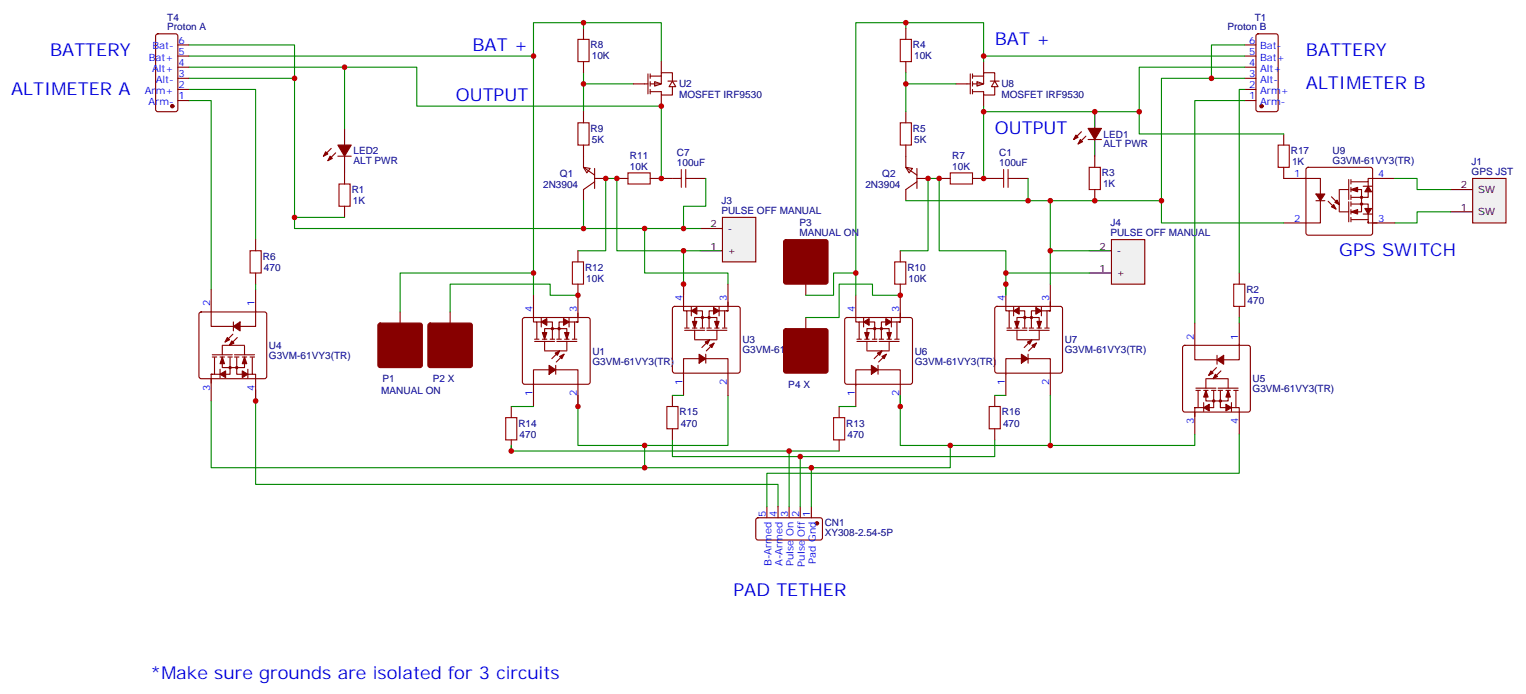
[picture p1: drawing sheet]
<svg xmlns="http://www.w3.org/2000/svg" width="484mm" height="220mm" viewBox="0 0 484 220" stroke-linecap="round" stroke-linejoin="round" font-family="sans-serif">
<path d="M183.4 12.5h3.6v7h-3.6zM183.4 38.9h3.6v7.1h-3.6zM107.6 58.3h3.5v7.1h-3.5zM199.3 54.8h7.1v3.5h-7.1zM213.4 56.6h2.9M216.3 53.8v5.6M217.7 56.6h2.8M217.7 53.8v5.6M79.4 79.5h3.5v7.1h-3.5zM181.7 83h3.5v7.1h-3.5zM160.5 132.4h3.5v7.1h-3.5zM211.7 128.9h3.5v7.1h-3.5z" fill="none" stroke="#a10000" stroke-width=".35"/>
<g fill="none" stroke="#870000" stroke-width=".35">
<path d="M49.6 10.9l.5-.2h5.6l.7 .5v23.5l-.4 .7h-5.9l-.7-.4v-23.6zM56.4 17.8h3.6M56.4 14.3h3.6M185.2 9v3.5M185.2 19.5v3.6M56.4 31.9h3.6M56.4 28.4h3.6M56.4 24.8h3.6M56.4 21.3h3.6M185.2 35.4v3.5M212 25.7h2.8M105.1 47.1l-2.4 2.4"/>
<path d="M106.5 48.5l-2.4 2.4M107.2 49.5h4.3M109.4 54.8v3.5M185.2 53.1l2.1 .3-1 1.4zM185.2 46v7.1l3.5 2.4M188.7 56.6h3.6M188.7 57.6l-3.5 2.5v3.5M188.7 53.4v6.4M195.8 56.6h3.5M206.4 56.6h7M220.5 56.6h3.5M81.1 76v3.5"/>
<path d="M109.4 65.4v3.5M183.4 79.5v3.5M81.1 86.6v3.5M183.4 90.1v3.5M162.3 128.9v3.5M162.3 139.5v3.5M213.4 125.4v3.5M213.4 136v3.5"/>
</g>
<g fill="none" stroke="#008700" stroke-width=".35">
<path d="M60 14.3h33.5v10.5h-33.5M60 17.8h109.3M185.2 7.2h-15.9v86.4M185.2 9v-1.8h24.7v12.3M60 21.3h49.4v19.4M60 31.9h7v60M60 28.4h21.1v47.6M109.4 21.3h22.9v12.4h77.6v22.9M185.2 23.1v3.5h15.9M185.2 26.6v8.8M183.4 79.5h8.9v-22.9h3.5v22.9h21.2v14.1M81.1 123.6v30h165.8v7.1"/>
<path d="M183.4 125.4v15.9h47.7v-15.9"/>
</g>
<path d="M109.4 40.7v5.3M109.4 49.5v5.3" fill="none" stroke="#000" stroke-width=".35"/>
<g fill="#870000" stroke="#870000" stroke-width=".35">
<path d="M107.2 46h4.3l-2.1 3.5z"/>
<path d="M104.8 49.5l.7 .7-1.4 .7z"/>
<path d="M103.4 48.1l.7 .7-1.4 .7z"/>
<circle cx="54.7" cy="33.7" r=".53"/>
</g>
<path d="M213.4 25.7l1.1 1.8h-2.1z" fill="#fff" stroke="#870000" stroke-width=".35"/>
<g fill="none" stroke="#870000" stroke-width=".35">
<path d="M209.9 19.5v3.6M201.1 26.6h4.6M205.7 23.4v6.4M206.4 24.1h3.5v-1h3.5v2.8M206.4 23.4v1.4M206.4 25.9v1.4M206.4 28.4v1.4M207.8 25.9l2.1 .7-2.1 .7zM209.9 24.1v2.5h-3.5M209.9 30.1v3.6M213.4 27.7v2.4h-3.5v-1h-3.5M314.3 25.7h2.8"/>
<path d="M63.4 99.1l.5-.2h20.1l.5 .2 .2 .5v19.8l-.3 .5-.4 .2h-20.1l-.5-.2-.3-.5v-19.8zM67 91.9v11.6h14.1v-4.9M81.1 91.9v7M169.3 93.6v8.5h1.1v5.3M183.4 93.6v8.5M213.7 97.4l.4-.2h20.1l.5 .2 .2 .5v19.7l-.2 .5-.5 .2h-20.1l-.5-.2-.2-.5v-19.7zM217 90.1v8.5h1v5.3M218 98.6h1.4M219.4 97.3v2.9M221.2 98.6h1.8v2.1h-2.5v3.2M226.5 98.6h-1.4v5.3M228.2 98.6h2.9h-.4"/>
<path d="M228.2 97.3v2.9M230 98.6v5.3M231.1 90.1v8.5M271.6 93.6v8.5h1.1v5.3M285.8 93.6v8.5M316 97.4l.4-.2h20.1l.5 .2 .3 .5v19.7l-.3 .5-.5 .2h-20.1l-.5-.2-.2-.5v-19.7zM319.3 90.1v8.5h1v5.3M320.3 98.6h1.4M321.7 97.3v2.9M323.5 98.6h1.8v2.1h-2.5v3.2M328.8 98.6h-1.4v5.3M330.6 98.6h2.8h-.4"/>
<path d="M330.6 97.3v2.9M332.3 98.6v5.3M333.4 90.1v8.5M67 118.7v8.4M67.4 118.7h-.4h2.8M67.4 112.5h6.3M67.4 113.2h1.4M68.1 113.4v5.3M69.8 117.1v2.8M69.8 113.2h1.5M70.6 113.4v3.2h4.5v-3.2M70.6 109.7v2.8"/>
<path d="M70.6 109.5h7M72.3 113.2h1.4M73 113.4v5.3h-1.4M73.9 106l-2.5 2.4M74.1 102.1v2.8M74.4 112.5h6.4M74.4 113.2h1.4M75.3 107l-2.5 2.5M76.9 113.2h1.4M77.6 113.4v3.2h-2.5v2.1h1.8M77.6 109.7v2.8M78.7 117.1v2.8"/>
<path d="M78.7 118.7h1.4M79.4 113.2h1.4M80.1 113.4v5.3h1v8.4M166 100.9l.5-.2h20.1l.5 .2 .2 .5v19.7l-.2 .5-.5 .2h-20.1l-.5-.2-.2-.5v-19.7zM169.7 108.3h6.3M169.7 107.6h1.4M170.4 102.1h1.4M171.8 100.9v2.8M172.2 107.6h1.4M172.9 108.3v2.8M172.9 111.3h7M173.6 102.1h1.7v2.1h-2.4v3.2"/>
<path d="M174.6 107.6h1.4M175.3 107.4v-3.2h4.6v3.2M176.4 115.9v2.8M176.7 108.3h6.4M176.7 107.6h1.5M177.6 111.3l-2.4 2.4M178.9 102.1h-1.5v5.3M179 112.3l-2.4 2.5M179.2 107.6h1.4M179.9 108.3v2.8M180.6 102.1h2.8h-.3M180.6 100.9v2.8"/>
<path d="M181.7 107.6h1.4M182.4 102.1v5.3M217 118.7v-5h14.1v11.7M217 118.3v7.1M217.3 104.7h6.4M217.3 104h1.4M219.8 104h1.4M220.5 104.7v2.9M220.5 107.7h7M222.2 104h1.5M223 103.9v-3.2h4.5v3.2M224 112.3v2.8"/>
<path d="M224.4 104.7h6.3M224.4 104h1.4M225.2 107.7l-2.4 2.5M226.7 108.8l-2.5 2.5M226.8 104h1.4M227.5 104.7v2.9M229.3 104h1.4M268.3 100.9l.5-.2h20.1l.5 .2 .2 .5v19.7l-.2 .5-.5 .2h-20.1l-.5-.2-.2-.5v-19.7zM272 108.3h6.3M272 107.6h1.4M272.7 102.1h1.4M274.1 100.9v2.8"/>
<path d="M274.5 107.6h1.4M275.2 111.3h7M275.2 108.3v2.8M275.9 102.1h1.7v2.1h-2.4v3.2M276.9 107.6h1.4M277.6 107.4v-3.2h4.6v3.2M278.7 115.9v2.8M279 108.3h6.4M279 107.6h1.5M279.9 111.3l-2.4 2.4M281.2 102.1h-1.4v5.3M281.3 112.3l-2.4 2.5"/>
<path d="M281.5 107.6h1.4M282.2 108.3v2.8M282.9 102.1h2.9h-.4M282.9 100.9v2.8M284 107.6h1.4M284.7 102.1v5.3M319.3 118.7v-5h14.1v11.7M319.3 118.3v7.1M319.6 104.7h6.4M319.6 104h1.4M322.1 104h1.4M322.8 107.7h7"/>
<path d="M322.8 104.7v2.9M324.6 104h1.4M325.3 103.9v-3.2h4.5v3.2M326.3 112.3v2.8M326.7 104.7h6.3M326.7 104h1.4M327.6 107.7l-2.5 2.5M329 108.8l-2.5 2.5M329.1 104h1.5M329.8 104.7v2.9M331.6 104h1.4M169.3 122.2v-4.9h14.1v11.6"/>
<path d="M169.3 121.8v7.1M271.6 122.2v-4.9h14.2v11.6M271.6 121.8v7.1"/>
<circle cx="73" cy="116.6" r=".35"/>
<circle cx="75.1" cy="116.6" r=".35"/>
<circle cx="175.3" cy="104.2" r=".35"/>
<circle cx="177.4" cy="104.2" r=".35"/>
<circle cx="223" cy="100.7" r=".35"/>
<circle cx="225.1" cy="100.7" r=".35"/>
<circle cx="277.6" cy="104.2" r=".35"/>
<circle cx="279.8" cy="104.2" r=".35"/>
<circle cx="325.3" cy="100.7" r=".35"/>
<circle cx="327.4" cy="100.7" r=".35"/>
</g>
<g fill="#870000" stroke="#870000" stroke-width=".35">
<path d="M226.5 97.5l1.7 1.1-1.7 1z"/>
<path d="M221.9 112.3l2.1 1.4-2.1 1.4z"/>
<path d="M225.2 109.5l1.5-.7-.7 1.4z"/>
<path d="M223.8 108.4l1.4-.7-.7 1.4z"/>
<path d="M219.8 101.9h1.4l-.7 2.1z"/>
<path d="M219.4 98.6l1.8-1.1v2.1z"/>
<path d="M226.8 101.9h1.4l-.7 2.1z"/>
<path d="M178.9 101l1.7 1.1-1.7 1.1z"/>
<path d="M174.3 115.9l2.1 1.4-2.1 1.4z"/>
<path d="M177.6 113l1.4-.7-.7 1.4z"/>
<path d="M176.2 112l1.4-.7-.7 1.4z"/>
<path d="M172.2 105.4h1.4l-.7 2.2z"/>
<path d="M171.8 102.1l1.8-1.1v2.2z"/>
<path d="M179.2 105.4h1.4l-.7 2.2z"/>
<path d="M69.8 118.7l1.8-1.1v2.1z"/>
<path d="M74.1 103.5l2.1-1.4v2.8z"/>
<path d="M72.1 107l.7 .7-1.4 .7z"/>
<path d="M73.6 108.1l.7 .7-1.5 .7z"/>
<path d="M77.6 113.2l.7 2.1h-1.4z"/>
<path d="M76.9 117.6l1.8 1.1-1.8 1z"/>
<path d="M70.6 113.2l.7 2.1h-1.5z"/>
<path d="M281.2 101l1.7 1.1-1.7 1.1z"/>
<path d="M276.6 115.9l2.1 1.4-2.1 1.4z"/>
<path d="M279.9 113l1.4-.7-.7 1.4z"/>
<path d="M278.5 112l1.4-.7-.7 1.4z"/>
<path d="M274.5 105.4h1.4l-.7 2.2z"/>
<path d="M274.1 102.1l1.8-1.1v2.2z"/>
<path d="M281.5 105.4h1.4l-.7 2.2z"/>
<path d="M328.8 97.5l1.8 1.1-1.8 1z"/>
<path d="M324.2 112.3l2.1 1.4-2.1 1.4z"/>
<path d="M327.6 109.5l1.4-.7-.7 1.4z"/>
<path d="M326.1 108.4l1.5-.7-.8 1.4z"/>
<path d="M322.1 101.9h1.4l-.7 2.1z"/>
<path d="M321.7 98.6l1.8-1.1v2.1z"/>
<path d="M329.1 101.9h1.5l-.8 2.1z"/>
</g>
<path d="M315.7 25.7l1.1 1.8h-2.1z" fill="#fff" stroke="#870000" stroke-width=".35"/>
<g fill="none" stroke="#870000" stroke-width=".35">
<path d="M287.5 9v3.5M287.5 19.5v3.6M312.2 19.5v3.6M395.1 17.8h3.5M395.1 14.3h3.5M398.9 10.9l.4-.2h5.7l.6 .5 .1 23.5-.5 .7h-5.9l-.6-.4-.1-23.6zM287.5 35.4v3.5M303.4 26.6h4.6M308 23.4v6.4M308.7 24.1h3.5v-1h3.5v2.8M308.7 23.4v1.4M308.7 25.9v1.4"/>
<path d="M308.7 28.4v1.4M310.1 25.9l2.1 .7-2.1 .7zM312.2 24.1v2.5h-3.5M312.2 30.1v3.6M315.7 27.7v2.4h-3.5v-1h-3.5M395.1 31.9h3.5M395.1 28.4h3.5M395.1 24.8h3.5M395.1 21.3h3.5M287.5 53.1l2.1 .3-1 1.4zM287.5 46v7.1l3.5 2.4M291 53.4v6.4"/>
<path d="M291 57.6l-3.5 2.5v3.5M291 56.6h3.6M298.1 56.6h3.5M308.7 56.6h7M322.8 56.6h3.5M343.3 41.8l-2.5 2.4M344.7 43.2l-2.5 2.4M345.4 44.2h4.2M347.5 49.5v3.6M407.5 53.1v3.5h7M407.5 42.5v3.5M414.2 56.6h4.9v14.1h-11.6"/>
<path d="M414.7 53.3l.5-.2h19.8l.5 .2 .2 .5v20.1l-.3 .5-.4 .2h-19.8l-.5-.3-.2-.4v-20.1zM428.1 56.9v6.4M428.8 56.9v1.4M428.8 59.4v1.4M432.7 59.1h2.8M434.3 57.6v1.5M442.7 56.6h-8.4v1h-5.3M285.8 79.5v3.5M347.5 60.1v3.5M417.7 63.6h2.8M421.6 63.8l2.4 2.5M422.6 62.4l2.5 2.5"/>
<path d="M425.1 60.1v7.1M425.3 60.1h2.8M425.3 67.2h2.8M428.1 64v6.3M428.8 61.9v1.4M428.8 64v1.4M428.8 66.5v1.4M428.8 68.9v1.4M429 62.6h3.2v4.6h-3.2M429 64.7h5.3v1.4M429 60.1h3.2v2.5h2.1v-1.8M429 69.6h5.3"/>
<path d="M432.7 67.9h2.8M434.3 67.9v2.8v-.4M434.3 70.7h8.4M285.8 90.1v3.5M393.3 86.6v3.5M393.3 97.2v3.5M375.6 109.7l.5-.2h20.1l.5 .2 .2 .5v19.8l-.3 .5-.4 .2h-20.1l-.5-.3-.2-.4v-19.8zM379.2 102.4v11.7h14.1v-5M386.1 116.6l-2.5 2.4M386.3 112.7v2.8M387.5 117.6l-2.4 2.5M393.3 102.4v7.1"/>
<path d="M266.3 128.9v3.5M266.3 139.5v3.5M315.7 125.4v3.5M315.7 136v3.5M379.2 129.3v8.4M379.6 129.3h-.4h2.9M379.6 123.1h6.3M379.6 123.8h1.4M380.3 124v5.3M382.1 127.7v2.8M382.1 123.8h1.4M382.8 124v3.1h4.5v-3.1"/>
<path d="M382.8 120.3v2.8M382.8 120.1h7M384.5 123.8h1.4M385.2 124v5.3h-1.4M386.6 123.1h6.4M386.6 123.8h1.5M389.1 123.8h1.4M389.8 124v3.1h-2.5v2.2h1.8M389.8 120.3v2.8M390.9 127.7v2.8M390.9 129.3h1.4M391.6 123.8h1.4"/>
<path d="M392.3 124v5.3h1v8.4M240.1 164.4l.5-.2h20l.5 .7-.1 5.9-.7 .4h-20l-.4-.7v-5.6zM243.4 160.7v3.5M246.9 160.7v3.5M250.5 160.7v3.5M254 160.7v3.5M257.5 160.7v3.5"/>
<circle cx="432.2" cy="64.7" r=".35"/>
<circle cx="432.2" cy="62.6" r=".35"/>
<circle cx="385.2" cy="127.1" r=".35"/>
<circle cx="387.4" cy="127.1" r=".35"/>
</g>
<g fill="none" stroke="#a10000" stroke-width=".35">
<path d="M285.8 12.5h3.5v7h-3.5zM285.8 38.9h3.5v7.1h-3.5zM301.6 54.8h7.1v3.5h-7.1zM315.7 56.6h2.9M318.6 53.8v5.6M320 56.6h2.8M320 53.8v5.6M345.7 53.1h3.5v7h-3.5zM405.7 46h3.5v7.1h-3.5zM284 83h3.5v7.1h-3.5zM391.6 90.1h3.5v7.1h-3.5zM264.6 132.4h3.5v7.1h-3.5z"/>
<path d="M314 128.9h3.5v7.1h-3.5z"/>
</g>
<path d="M347.5 35.4v5.3M347.5 44.2v5.3" fill="none" stroke="#000" stroke-width=".35"/>
<g fill="#870000" stroke="#870000" stroke-width=".35">
<path d="M345.4 40.7h4.2l-2.1 3.5z"/>
<path d="M342.9 44.2l.7 .7-1.4 .7z"/>
<path d="M341.5 42.8l.7 .7-1.4 .7z"/>
<path d="M382.1 129.3l1.7-1.1v2.1z"/>
<path d="M386.3 114.1l2.1-1.4v2.8z"/>
<path d="M384.4 117.6l.7 .7-1.5 .7z"/>
<path d="M385.8 118.7l.7 .7-1.4 .7z"/>
<path d="M389.8 123.8l.7 2.1h-1.4z"/>
<path d="M389.1 128.2l1.8 1.1-1.8 1z"/>
<path d="M382.8 123.8l.7 2.1h-1.4z"/>
<path d="M433.2 66.1h2.1l-1 1.8z"/>
<path d="M417.7 61.5h2.8l-1.4 2.1z"/>
<path d="M422.6 65.6l.7-.7 .7 1.4z"/>
<path d="M423.7 64.2l.7-.7 .7 1.4z"/>
<path d="M428.8 60.1l2.1-.7v1.4z"/>
<path d="M434.3 59.1l1 1.7h-2.1z"/>
<path d="M428.8 67.2l2.1-.7v1.4z"/>
<circle cx="400.4" cy="33.7" r=".53"/>
<circle cx="259.3" cy="165.9" r=".53"/>
</g>
<g fill="none" stroke="#008700" stroke-width=".35">
<path d="M287.5 9v-1.8h24.7v12.3M287.5 7.2h-15.9v86.4M312.2 17.8h82.9M395.1 14.3h-10.6v10.5h10.6M287.5 23.1v3.5h15.9M287.5 26.6v8.8M312.2 35.4v21.2M361.6 35.4v7.1h45.9M395.1 21.3h-33.5v14.1h-49.4v-1.7M395.1 28.4h-1.8v58.2M395.1 31.9h-15.9v70.5M285.8 79.5h8.8v-22.9h3.5v22.9h21.2v14.1"/>
<path d="M213.4 139.5v5.3h102.3v-5.3M285.8 125.4v15.9h47.6v-15.9M393.3 137.7v12.4h-149.9v10.6M162.3 141.3v1.7h104M204.6 141.3v7h52.9M250.5 143v17.7M254 144.8v15.9M301.6 141.3v7h-44.1v12.4"/>
</g>
<path d="M467.4 56.6h10.6v14.1h-10.6z" fill="#f0f0f0" stroke="#870000" stroke-width=".35"/>
<path d="M460.4 67.2h7M460.4 60.1h7" fill="none" stroke="#000" stroke-width=".35"/>
<path d="M384.5 24.8h-15.8v38.8h-42.4M326.3 56.6v7h-38.8M442.7 56.6h7.1v3.5h10.6M333.4 63.6v26.5M368.7 63.6v7.1h38.8M460.4 67.2h-10.6v3.5h-7.1M379.2 137.7v3.6h-45.8" fill="none" stroke="#008700" stroke-width=".35"/>
<path d="M229.3 68.9h10.6v14.1h-10.6z" fill="#f0f0f0" stroke="#870000" stroke-width=".35"/>
<path d="M222.2 79.5h7.1M222.2 72.5h7.1" fill="none" stroke="#000" stroke-width=".35"/>
<path d="M217 79.5h5.2" fill="none" stroke="#008700" stroke-width=".35"/>
<path d="M352.8 76h10.6v14.1h-10.6z" fill="#f0f0f0" stroke="#870000" stroke-width=".35"/>
<path d="M345.7 79.5h7.1M345.7 86.6h7.1" fill="none" stroke="#000" stroke-width=".35"/>
<g fill="none" stroke="#008700" stroke-width=".35">
<path d="M93.5 24.8v44.1h15.9M224 56.6v8.8h-7v7.1M93.5 68.9v3.6h91.7M185.2 63.6v8.9h37M204.6 72.5v14.1h26.5v3.5M333.4 79.5h12.3M81.1 90.1v1.8M169.3 86.6h-42.3v12.3M183.4 93.6h-8.8v-3.5h-31.7v8.8M271.6 86.6h-7v7h-8.8M285.8 93.6h-8.9v-3.5h-10.6v10.6h-10.5M319.3 86.6h26.4"/>
<path d="M393.3 100.7v1.7M67 127.1v21.2h137.6M162.3 128.9h7M213.4 125.4h3.6M266.3 128.9h5.3M315.7 125.4h3.6"/>
</g>
<g fill="#870000" stroke="#870000" stroke-width=".35">
<path d="M120.2 102.7l.4-.3h12.7l.5 .3 .3 .5v12.7l-.3 .5-.5 .2h-12.7l-.4-.3-.3-.4v-12.7z"/>
<path d="M136.1 102.7l.4-.3h12.7l.5 .3 .2 .5v12.7l-.2 .5-.5 .2h-12.7l-.5-.3-.2-.4v-12.7z"/>
<path d="M248.9 76.2l.5-.2h12.7l.5 .2 .2 .5v12.7l-.2 .5-.5 .2h-12.7l-.5-.2-.2-.5v-12.7z"/>
<path d="M248.9 104.4l.5-.2h12.7l.5 .2 .2 .5v12.7l-.2 .5-.5 .2h-12.7l-.5-.2-.2-.5v-12.7z"/>
</g>
<path d="M127 98.9v3.5M142.9 98.9v3.5M255.8 90.1v3.5M255.8 100.7v3.5" fill="none" stroke="#870000" stroke-width=".35"/>
<g fill="#c00">
<circle cx="209.9" cy="56.6" r=".88"/>
<circle cx="109.4" cy="21.3" r=".88"/>
<circle cx="185.2" cy="7.2" r=".88"/>
<circle cx="169.3" cy="17.8" r=".88"/>
<circle cx="195.8" cy="56.6" r=".88"/>
<circle cx="192.3" cy="56.6" r=".88"/>
<circle cx="185.2" cy="26.6" r=".88"/>
<circle cx="217" cy="90.1" r=".88"/>
<circle cx="183.4" cy="128.9" r=".88"/>
<circle cx="81.1" cy="127.1" r=".88"/>
<circle cx="285.8" cy="128.9" r=".88"/>
<circle cx="319.3" cy="90.1" r=".88"/>
<circle cx="287.5" cy="26.6" r=".88"/>
<circle cx="294.6" cy="56.6" r=".88"/>
<circle cx="298.1" cy="56.6" r=".88"/>
<circle cx="287.5" cy="7.2" r=".88"/>
<circle cx="312.2" cy="17.8" r=".88"/>
<circle cx="312.2" cy="56.6" r=".88"/>
<circle cx="312.2" cy="35.4" r=".88"/>
<circle cx="347.5" cy="35.4" r=".88"/>
<circle cx="250.5" cy="143" r=".88"/>
<circle cx="254" cy="144.8" r=".88"/>
<circle cx="301.6" cy="141.3" r=".88"/>
<circle cx="204.6" cy="141.3" r=".88"/>
<circle cx="257.5" cy="148.3" r=".88"/>
<circle cx="361.6" cy="35.4" r=".88"/>
<circle cx="326.3" cy="63.6" r=".88"/>
<circle cx="384.5" cy="24.8" r=".88"/>
<circle cx="347.5" cy="63.6" r=".88"/>
<circle cx="368.7" cy="63.6" r=".88"/>
<circle cx="333.4" cy="63.6" r=".88"/>
<circle cx="333.4" cy="141.3" r=".88"/>
<circle cx="217" cy="79.5" r=".88"/>
<circle cx="333.4" cy="79.5" r=".88"/>
<circle cx="319.3" cy="86.6" r=".88"/>
<circle cx="183.4" cy="93.6" r=".88"/>
<circle cx="169.3" cy="86.6" r=".88"/>
<circle cx="285.8" cy="93.6" r=".88"/>
<circle cx="271.6" cy="86.6" r=".88"/>
<circle cx="93.5" cy="24.8" r=".88"/>
<circle cx="185.2" cy="72.5" r=".88"/>
<circle cx="217" cy="72.5" r=".88"/>
<circle cx="204.6" cy="72.5" r=".88"/>
<circle cx="209.9" cy="33.7" r=".88"/>
<circle cx="162.3" cy="143" r=".88"/>
<circle cx="93.5" cy="68.9" r=".88"/>
<circle cx="204.6" cy="148.3" r=".88"/>
</g>
<g font-size="5.6" fill="#00f">
<text x="15.9" y="17.8">BATTERY</text>
<text x="149.9" y="16">BAT +</text>
<text x="315.7" y="14.3">BAT +</text>
<text x="414.5" y="17.8">BATTERY</text>
<text x="414.5" y="28.4">ALTIMETER B</text>
<text x="3.5" y="30.1">ALTIMETER A</text>
<text x="144.6" y="31.9">OUTPUT</text>
<text x="315.7" y="42.5">OUTPUT</text>
<text x="425.1" y="81.3">GPS SWITCH</text>
<text x="232.8" y="188.9">PAD TETHER</text>
<text x="47.6" y="215.3">*Make sure grounds are isolated for 3 circuits</text>
</g>
<g font-size="3.2" fill="#000080">
<text x="53.1" y="9.7">Proton A</text>
<text x="53.1" y="6.6">T4</text>
<text x="389.6" y="9.7">Proton B</text>
<text x="398.3" y="6.6">T1</text>
<text x="187.5" y="15.3">R8</text>
<text x="289.8" y="15.3">R4</text>
<text x="187.8" y="18.9">10K</text>
<text x="290.2" y="18.9">10K</text>
<text x="215.5" y="27.7">U2</text>
<text x="317.9" y="27.7">U8</text>
<text x="215.5" y="30.9">MOSFET IRF9530</text>
<text x="317.9" y="30.9">MOSFET IRF9530</text>
<text x="187.5" y="41.8">R9</text>
<text x="289.8" y="41.8">R5</text>
<text x="187.8" y="45.3">5K</text>
<text x="290.2" y="45.3">5K</text>
<text x="350.3" y="46.7">ALT PWR</text>
<text x="350.3" y="43.6">LED1</text>
<text x="112.2" y="52">ALT PWR</text>
<text x="112.2" y="48.9">LED2</text>
<text x="199.9" y="53.8">10K</text>
<text x="200" y="50.5">R11</text>
<text x="214.9" y="52.7">100uF</text>
<text x="214.9" y="49.5">C7</text>
<text x="302.3" y="53.8">10K</text>
<text x="302.3" y="50.5">R7</text>
<text x="317.2" y="52.7">100uF</text>
<text x="317.2" y="49.5">C1</text>
<text x="409.7" y="48.8">R17</text>
<text x="410.1" y="52.4">1K</text>
<text x="423" y="52">G3VM-61VY3(TR)</text>
<text x="423" y="48.8">U9</text>
<text x="467.1" y="52.3">J1</text>
<text x="172.4" y="59.5">2N3904</text>
<text x="177.7" y="56">Q1</text>
<text x="274.7" y="59.5">2N3904</text>
<text x="280" y="56">Q2</text>
<text x="349.8" y="55.9">R3</text>
<text x="350.1" y="59.4">1K</text>
<text x="467.1" y="55.5">GPS JST</text>
<text x="111.6" y="61.2">R1</text>
<text x="112" y="64.7">1K</text>
<text x="229" y="64.7">J3</text>
<text x="229" y="67.9">PULSE OFF MANUAL</text>
<text x="253.7" y="71.8">P3</text>
<text x="352.4" y="71.8">J4</text>
<text x="253.7" y="74.9">MANUAL ON</text>
<text x="352.4" y="74.9">PULSE OFF MANUAL</text>
<text x="83.4" y="82.4">R6</text>
<text x="83.8" y="85.9">470</text>
<text x="185.7" y="85.9">R12</text>
<text x="186.1" y="89.4">10K</text>
<text x="288" y="85.9">R10</text>
<text x="288.4" y="89.4">10K</text>
<text x="395.6" y="92.9">R2</text>
<text x="396" y="96.5">470</text>
<text x="85.4" y="113.9">G3VM-61VY3(TR)</text>
<text x="85.4" y="110.7">U4</text>
<text x="188" y="112.4">U1</text>
<text x="235.7" y="112.1">G3VM-61VY3(TR)</text>
<text x="235.7" y="108.9">U3</text>
<text x="290.3" y="112.4">U6</text>
<text x="338" y="112.1">G3VM-61VY3(TR)</text>
<text x="338" y="108.9">U7</text>
<text x="188" y="115.6">G3VM-61VY3(TR)</text>
<text x="290.3" y="115.6">G3VM-61VY3(TR)</text>
<text x="121" y="124.8">MANUAL ON</text>
<text x="121.5" y="121.3">P1</text>
<text x="137.3" y="121.3">P2 X</text>
<text x="250.2" y="123">P4 X</text>
<text x="397.6" y="124.4">G3VM-61VY3(TR)</text>
<text x="397.6" y="121.3">U5</text>
<text x="215.7" y="131.7">R15</text>
<text x="318" y="131.7">R16</text>
<text x="164.5" y="135.3">R14</text>
<text x="216.1" y="135.3">470</text>
<text x="268.6" y="135.3">R13</text>
<text x="318.4" y="135.3">470</text>
<text x="164.9" y="138.8">470</text>
<text x="269" y="138.8">470</text>
<text x="261.8" y="166.8">CN1</text>
<text x="261.8" y="169.9">XY308-2.54-5P</text>
</g>
<g font-size="3.2" fill="#00f">
<text x="48.4" y="15.7">Bat-</text>
<text x="56.6" y="17.4">5</text>
<text x="56.6" y="13.9">6</text>
<text x="396.4" y="17.4">5</text>
<text x="396.4" y="13.9">6</text>
<text x="399.9" y="15.7">Bat-</text>
<text x="47.2" y="19.2">Bat+</text>
<text x="48.3" y="22.7">Alt+</text>
<text x="56.6" y="21">4</text>
<text x="396.4" y="21">4</text>
<text x="399.9" y="22.7">Alt+</text>
<text x="399.9" y="19.2">Bat+</text>
<text x="45.9" y="29.8">Arm+</text>
<text x="49.4" y="26.2">Alt-</text>
<text x="56.6" y="28">2</text>
<text x="56.6" y="24.5">3</text>
<text x="396.4" y="28">2</text>
<text x="396.4" y="24.5">3</text>
<text x="399.9" y="29.8">Arm+</text>
<text x="399.9" y="26.2">Alt-</text>
<text x="47.1" y="33.3">Arm-</text>
<text x="56.6" y="31.5">1</text>
<text x="396.4" y="31.5">1</text>
<text x="399.9" y="33.3">Arm-</text>
<text x="410.7" y="56.2">1</text>
<text x="437.4" y="56.2">4</text>
<text x="410.7" y="70.3">2</text>
<text x="437.4" y="70.3">3</text>
<text x="216.6" y="95.4" transform="rotate(-90 216.6 95.4)">4</text>
<text x="230.7" y="95.4" transform="rotate(-90 230.7 95.4)">3</text>
<text x="318.9" y="95.4" transform="rotate(-90 318.9 95.4)">4</text>
<text x="333" y="95.4" transform="rotate(-90 333 95.4)">3</text>
<text x="66.7" y="97.2" transform="rotate(-90 66.7 97.2)">2</text>
<text x="80.8" y="97.2" transform="rotate(-90 80.8 97.2)">1</text>
<text x="169" y="98.9" transform="rotate(-90 169 98.9)">4</text>
<text x="183.1" y="98.9" transform="rotate(-90 183.1 98.9)">3</text>
<text x="271.3" y="98.9" transform="rotate(-90 271.3 98.9)">4</text>
<text x="285.4" y="98.9" transform="rotate(-90 285.4 98.9)">3</text>
<text x="378.9" y="107.7" transform="rotate(-90 378.9 107.7)">2</text>
<text x="393" y="107.7" transform="rotate(-90 393 107.7)">1</text>
<text x="66.7" y="123.9" transform="rotate(-90 66.7 123.9)">3</text>
<text x="80.8" y="123.9" transform="rotate(-90 80.8 123.9)">4</text>
<text x="169" y="125.6" transform="rotate(-90 169 125.6)">1</text>
<text x="183.1" y="125.6" transform="rotate(-90 183.1 125.6)">2</text>
<text x="216.6" y="122.1" transform="rotate(-90 216.6 122.1)">1</text>
<text x="230.7" y="122.1" transform="rotate(-90 230.7 122.1)">2</text>
<text x="271.3" y="125.6" transform="rotate(-90 271.3 125.6)">1</text>
<text x="285.4" y="125.6" transform="rotate(-90 285.4 125.6)">2</text>
<text x="318.9" y="122.1" transform="rotate(-90 318.9 122.1)">1</text>
<text x="333" y="122.1" transform="rotate(-90 333 122.1)">2</text>
<text x="378.9" y="134.4" transform="rotate(-90 378.9 134.4)">3</text>
<text x="393" y="134.4" transform="rotate(-90 393 134.4)">4</text>
<text x="243.1" y="164" transform="rotate(-90 243.1 164)">5</text>
<text x="246.6" y="164" transform="rotate(-90 246.6 164)">4</text>
<text x="250.1" y="164" transform="rotate(-90 250.1 164)">3</text>
<text x="253.6" y="164" transform="rotate(-90 253.6 164)">2</text>
<text x="257.2" y="164" transform="rotate(-90 257.2 164)">1</text>
<text x="244.8" y="179.6" transform="rotate(-90 244.8 179.6)">B-Armed</text>
<text x="248.4" y="179.6" transform="rotate(-90 248.4 179.6)">A-Armed</text>
<text x="251.9" y="179.4" transform="rotate(-90 251.9 179.4)">Pulse On</text>
<text x="255.4" y="179.7" transform="rotate(-90 255.4 179.7)">Pulse Off</text>
<text x="258.9" y="178.8" transform="rotate(-90 258.9 178.8)">Pad Gnd</text>
</g>
<g font-size="3.2">
<text x="463.7" y="59.8">2</text>
<text x="469.2" y="61.2">SW</text>
<text x="463.7" y="66.8">1</text>
<text x="469.2" y="68.2">SW</text>
<text x="225.5" y="72.1">2</text>
<text x="231.1" y="73.5">-</text>
<text x="225.5" y="79.2">1</text>
<text x="231.1" y="80.6">+</text>
<text x="349" y="79.2">2</text>
<text x="354.5" y="80.6">-</text>
<text x="349" y="86.2">1</text>
<text x="354.5" y="87.6">+</text>
</g>
</svg>
